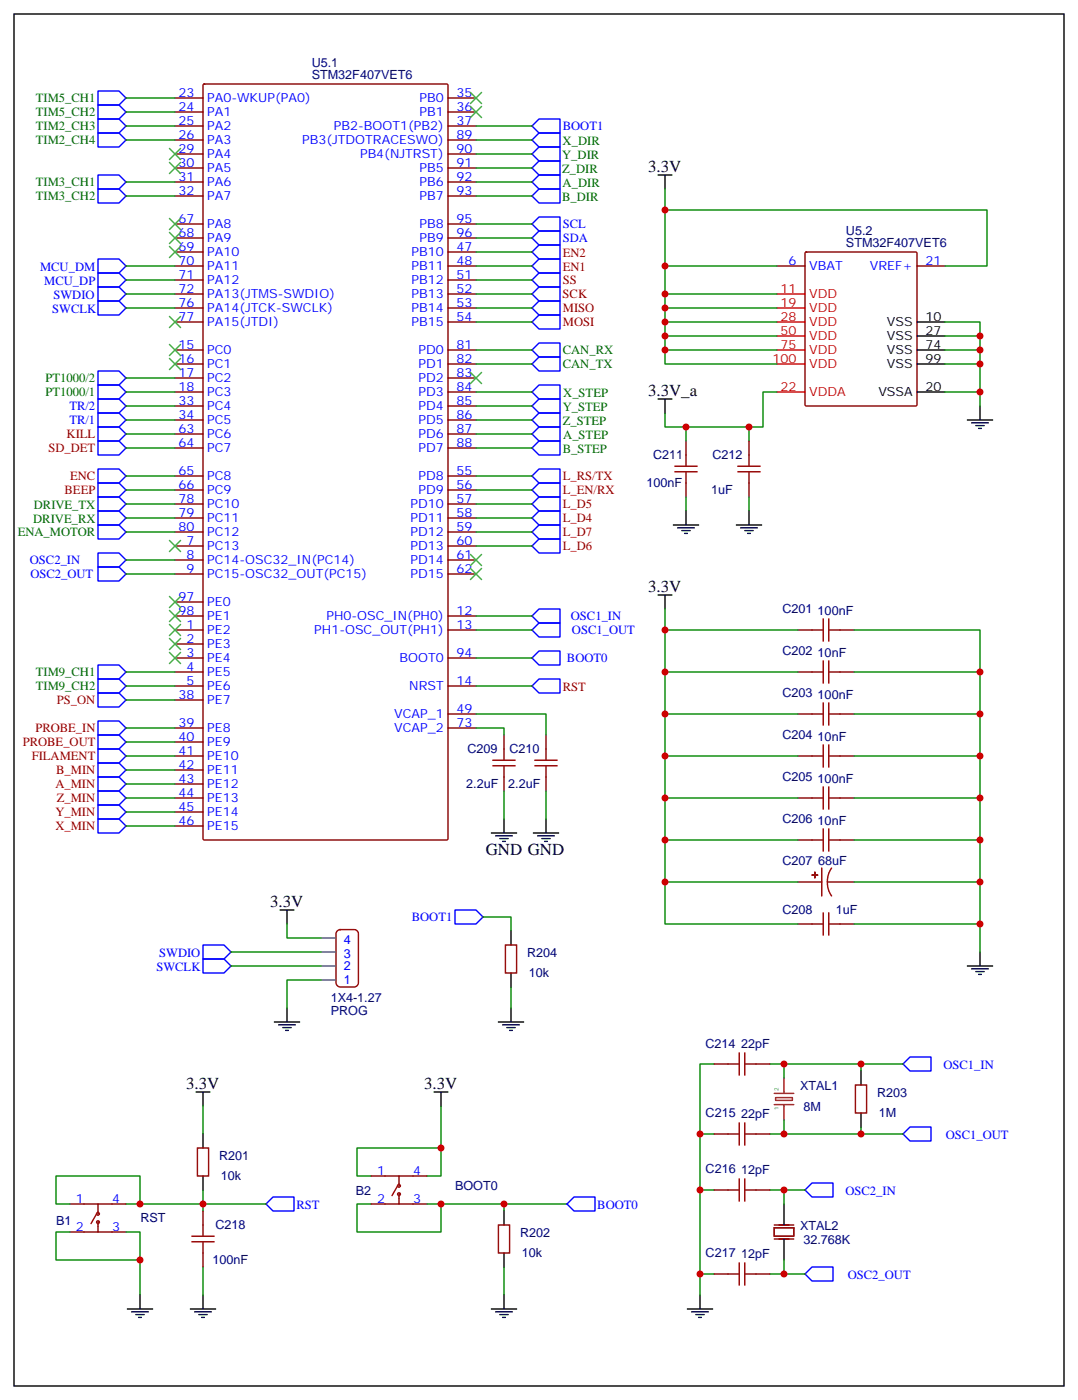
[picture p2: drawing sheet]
<svg xmlns="http://www.w3.org/2000/svg" width="272mm" height="353mm" viewBox="0 0 272 353" stroke-linecap="round" stroke-linejoin="round" font-family="sans-serif">
<g fill="none" stroke="#000" stroke-width=".35">
<path d="M3.5 3.5h264.6v345.7h-264.6zM165.8 44.1h3.5M167.6 44.1v3.5M231.1 81.1h7M231.1 98.8h7M231.1 84.7h7M231.1 88.2h7M231.1 91.7h7M165.8 100.5h3.5M167.6 100.5v3.6M243.8 105.8h6.3M244.8 106.5h4.3"/>
<path d="M245.9 107.2h2.1M246.6 108h.7M246.9 102.3v3.5M169.7 132.3h6.3M170.7 133h4.3M171.8 133.7h2.1M172.5 134.4h.7M172.9 128.8v3.5M185.6 132.3h6.3M186.6 133h4.3M187.7 133.7h2.1M188.4 134.4h.7"/>
<path d="M188.7 128.8v3.5M165.8 149.9h3.5M167.6 149.9v3.6M123.8 209.9h6.4M124.9 210.6h4.2M125.9 211.3h2.2M126.6 212h.8M127 206.4v3.5M134.4 209.9h6.4M135.5 210.6h4.2M136.5 211.3h2.1M137.2 212h.7"/>
<path d="M137.6 206.4v3.5M70.6 229.3h3.5M72.3 229.3v3.5M128.8 234.6v3.5M246.9 239.9v3.5M69.1 257.5h6.4M70.2 258.2h4.2M71.3 258.9h2.1M72 259.6h.7M72.3 254v3.5M125.6 257.5h6.3M126.6 258.2h4.3"/>
<path d="M127.7 258.9h2.1M128.4 259.6h.7M128.8 245.2v3.5M128.8 254v3.5M243.8 243.4h6.3M244.8 244.1h4.3M245.9 244.8h2.1M246.6 245.5h.7M49.4 275.2h3.5M51.2 275.2v3.5M109.4 275.2h3.5M111.1 275.2v3.5"/>
<path d="M217 269.9v3.5M51.2 285.8v3.5M51.2 296.3v3.6M217 280.5v3.5M127 305.2v3.5M127 315.7v3.6M197.6 303.4v5.3M197.6 312.2v5.3M32.1 329.8h6.4M33.2 330.6h4.2M34.2 331.3h2.1M34.9 332h.7"/>
<path d="M35.3 326.3v3.5M48 329.8h6.3M49 330.6h4.3M50.1 331.3h2.1M50.8 332h.7M51.2 326.3v3.5M123.8 329.8h6.4M124.9 330.6h4.2M125.9 331.3h2.2M126.6 332h.8M127 326.3v3.5M173.2 329.8h6.4"/>
<path d="M174.3 330.6h4.2M175.3 331.3h2.1M176 332h.7M176.4 326.3v3.5"/>
</g>
<g fill="none" stroke="#870000" stroke-width=".35">
<path d="M44.1 24.7h7.1M44.1 28.2h7.1M44.1 31.8h7.1M44.1 35.3h7.1M44.1 38.8h7.1M51.2 21.3l.3-.1h61l.3 .1 .1 190-.2 .3-61.2 .1-.3-.2zM112.9 24.7h7M112.9 28.2h7M112.9 31.8h7M112.9 35.3h7M112.9 38.8h7M44.1 42.3h7.1"/>
<path d="M44.1 45.9h7.1M44.1 49.4h7.1M44.1 56.4h7.1M44.1 60h7.1M112.9 42.3h7M112.9 45.9h7M112.9 49.4h7M112.9 56.4h7M112.9 60h7M44.1 63.5h7.1M44.1 67h7.1M44.1 70.6h7.1"/>
<path d="M44.1 74.1h7.1M44.1 77.6h7.1M112.9 63.5h7M112.9 67h7M112.9 70.6h7M112.9 74.1h7M112.9 77.6h7M195.8 67h7M202.9 63.7l.3-.2h27.5l.3 .2 .1 38.3-.2 .3h-27.7l-.3-.2zM231.1 67h7M44.1 81.1h7.1M44.1 88.2h7.1"/>
<path d="M44.1 91.7h7.1M44.1 95.2h7.1M44.1 98.8h7.1M112.9 81.1h7M112.9 88.2h7M112.9 91.7h7M112.9 95.2h7M112.9 98.8h7M44.1 102.3h7.1M44.1 105.8h7.1M44.1 119.9h7.1M44.1 109.4h7.1"/>
<path d="M44.1 112.9h7.1M112.9 102.3h7M112.9 105.8h7M112.9 119.9h7M112.9 109.4h7M112.9 112.9h7M172.9 111.1v3.6M185.9 118.9h5.7M185.9 117.5h5.7M188.7 111.1v6.4M188.7 118.9v6.3M44.1 137.6h7.1"/>
<path d="M44.1 123.5h7.1M44.1 127h7.1M44.1 130.5h7.1M44.1 134.1h7.1M112.9 137.6h7M112.9 123.5h7M112.9 127h7M112.9 130.5h7M112.9 134.1h7M172.9 121.7v3.5M44.1 141.1h7.1M44.1 144.6h7.1"/>
<path d="M44.1 158.8h7.1M44.1 151.7h7.1M44.1 155.2h7.1M112.9 141.1h7M112.9 144.6h7M112.9 158.8h7M112.9 155.2h7M201.1 158.8h3.5M211.7 158.8h3.5M44.1 162.3h7.1M44.1 165.8h7.1M44.1 169.3h7.1"/>
<path d="M44.1 172.9h7.1M44.1 176.4h7.1M112.9 165.8h7M112.9 172.9h7M112.9 179.9h7M201.1 169.3h3.5M201.1 179.9h3.5M211.7 169.3h3.5M211.7 179.9h3.5M44.1 183.4h7.1M44.1 187h7.1M44.1 190.5h7.1"/>
<path d="M44.1 194h7.1M44.1 197.6h7.1M112.9 183.4h7M124.2 193h5.6M124.2 191.6h5.6M127 185.2v6.4M127 193v6.3M134.8 193h5.6M134.8 191.6h5.6M137.6 185.2v6.4M137.6 193v6.3M201.1 190.5h3.5"/>
<path d="M211.7 190.5h3.5M44.1 201.1h7.1M44.1 204.6h7.1M44.1 208.1h7.1M201.1 201.1h3.5M201.1 211.7h3.5M207.1 218.7v7.1M209.5 218.7l-.8 1.7-.2 1.8M211.7 201.1h3.5M211.7 211.7h3.5M127.4 238.1h2.8v7.1h-2.8zM201.1 222.2h6"/>
<path d="M201.1 232.8h6.3M207.4 230v5.7M208.5 222.2l.2 1.9 .8 1.7M208.5 222.2h6.7M208.8 230v5.7M208.8 232.8h6.4M179.9 268.1h3.5M190.5 268.1h3.5M215.5 273.4h2.9v7.1h-2.9zM49.7 289.3h2.9v7h-2.9zM93.5 296.3h14.1M100.2 298.8l-1.4 2.5"/>
<path d="M100.5 296.3v2.5M179.9 285.8h3.5M179.9 299.9h3.5M190.5 285.8h3.5M190.5 299.9h3.5M17.6 303.4h14.1M17.6 310.4h14.1M24.3 305.9l-1.4 2.4M24.7 303.4v2.5M24.7 308v2.4M51.2 305.2v3.5M51.2 315.7v3.6"/>
<path d="M93.5 303.4h14.1M100.5 300.9v2.5M125.6 308.7h2.8v7h-2.8zM179.9 321h3.5M190.5 321h3.5"/>
<circle cx="100.5" cy="298.8" r=".35"/>
<circle cx="24.7" cy="305.9" r=".35"/>
<circle cx="24.7" cy="308" r=".35"/>
<circle cx="100.5" cy="300.9" r=".35"/>
</g>
<path d="M195.8 74.1h7M195.8 77.6h7M195.8 98.8h7M195.8 81.1h7M195.8 84.7h7M195.8 88.2h7M195.8 91.7h7" fill="none" stroke="#f00" stroke-width=".35"/>
<g fill="none" stroke="#008700" stroke-width=".35">
<path d="M31.7 35.3h12.4M31.7 31.8h12.4M31.7 24.7h12.4M31.7 28.2h12.4M119.9 35.3h14.2M119.9 38.8h14.2M119.9 31.8h14.2M31.7 45.9h12.4M31.7 49.4h12.4M119.9 42.3h14.2M119.9 45.9h14.2M119.9 49.4h14.2"/>
<path d="M119.9 56.4h14.2M119.9 60h14.2M167.6 47.6v44.1h28.2M167.6 52.9h81.1v14.1h-10.6M31.7 77.6h12.4M31.7 74.1h12.4M31.7 67h12.4M31.7 70.6h12.4M119.9 77.6h14.2M119.9 74.1h14.2M119.9 67h14.2M119.9 70.6h14.2"/>
<path d="M119.9 63.5h14.2M167.6 77.6h28.2M167.6 74.1h28.2M167.6 67h28.2M31.7 98.8h12.4M31.7 95.2h12.4M119.9 88.2h14.2M119.9 81.1h14.2M119.9 98.8h14.2M119.9 91.7h14.2M167.6 88.2h28.2M167.6 84.7h28.2"/>
<path d="M167.6 81.1h28.2M195.8 98.8h-3.5v8.8h-24.7v-3.5M238.1 98.8h8.8v3.5M238.1 91.7h8.8v7.1M238.1 88.2h8.8v3.5M238.1 84.7h8.8v3.5M238.1 81.1h8.8v3.6M31.7 102.3h12.4M31.7 105.8h12.4M31.7 109.4h12.4M31.7 112.9h12.4M31.7 119.9h12.4"/>
<path d="M119.9 102.3h14.2M119.9 105.8h14.2M119.9 109.4h14.2M119.9 112.9h14.2M119.9 119.9h14.2M172.9 107.6v3.5M188.7 107.6v3.5M31.7 127h12.4M31.7 130.5h12.4M31.7 134.1h12.4M31.7 123.5h12.4M119.9 127h14.2"/>
<path d="M119.9 130.5h14.2M119.9 134.1h14.2M119.9 123.5h14.2M119.9 137.6h14.2M172.9 125.2v3.6M188.7 125.2v3.6M31.7 141.1h12.4M31.7 144.6h12.4M119.9 158.8h14.2M119.9 155.2h14.2M167.6 153.5v5.3h33.5M167.6 158.8v52.9h33.5"/>
<path d="M215.2 158.8h31.7v81.1M31.7 169.3h12.4M31.7 172.9h12.4M31.7 176.4h12.4M119.9 179.9h17.7v5.3M119.9 165.8h14.2M119.9 172.9h14.2M167.6 179.9h33.5M167.6 169.3h33.5M215.2 179.9h31.7M215.2 169.3h31.7M31.7 190.5h12.4"/>
<path d="M31.7 183.4h12.4M31.7 187h12.4M31.7 194h12.4M31.7 197.6h12.4M119.9 183.4h7.1v1.8M127 199.3v7.1M137.6 199.3v7.1M167.6 190.5h33.5M215.2 190.5h31.7M31.7 201.1h12.4M31.7 204.6h12.4M31.7 208.1h12.4"/>
<path d="M167.6 211.7v10.5h33.5M167.6 201.1h33.5M215.2 201.1h31.7M215.2 211.7h31.7M58.2 239.9h22.9M72.3 232.8v3.6h8.8M121.7 231.1h7.1v3.5M167.6 222.2v10.6h33.5M215.2 222.2h31.7M215.2 232.8h31.7M58.2 243.4h22.9M81.1 246.9h-8.8v7.1"/>
<path d="M128.8 248.7v5.3M51.2 278.7v7.1M111.1 278.7v10.6M179.9 268.1h-3.5v52.9h3.5M194 268.1h33.5M197.6 268.1v3.5M217 268.1v1.8M51.2 299.9v3.5h-19.5M93.5 296.3h-3.5v-7h21.1v7h-3.5M176.4 299.9h3.5M176.4 285.8h3.5M194 299.9h3.6v3.5"/>
<path d="M197.6 282.2v3.6h-3.6M197.6 299.9h5.2M197.6 285.8h29.9M217 284v1.8M17.6 303.4h-3.5v-7.1h21.2v7.1M17.6 310.4h-3.5v7.1h21.2v-7.1h-3.6M35.3 317.5v8.8M51.2 319.3v7M67 303.4h-15.8v1.8M93.5 303.4h-3.5v7h21.1v-7M107.6 303.4h19.4v1.8M127 319.3v7"/>
<path d="M127 303.4h15.9M197.6 317.5v3.5h-3.6M176.4 321v5.3M197.6 321h5.2"/>
</g>
<g fill="none" stroke="#a10000" stroke-width=".35">
<path d="M170 118.9h5.7M170 117.5h5.7M172.9 114.7v2.8M172.9 118.9v2.8M204.6 158.8h2.8M207.4 155.9v5.7M208.8 158.8h2.9M208.8 155.9v5.7M204.6 169.3h2.8M204.6 179.9h2.8M207.4 166.5v5.7M207.4 177.1v5.6"/>
<path d="M208.8 166.5v5.7M208.8 177.1v5.6M208.8 169.3h2.9M208.8 179.9h2.9M204.6 190.5h2.8M207.4 187.7v5.6M207.4 198.3v5.6M208.8 187.7v5.6M208.8 198.3v5.6M208.8 190.5h2.9M204.6 201.1h2.8M204.6 211.7h2.8"/>
<path d="M207.4 208.8v5.7M208.8 208.8v5.7M208.8 201.1h2.9M208.8 211.7h2.9M183.4 268.1h2.9M186.3 265.3v5.6M187.7 268.1h2.8M187.7 265.3v5.6M183.4 285.8h2.9M183.4 299.9h2.9M186.3 282.9v5.7M186.3 297v5.7"/>
<path d="M187.7 282.9v5.7M187.7 297v5.7M187.7 285.8h2.8M187.7 299.9h2.8M48.3 312.9h5.7M48.3 311.5h5.7M51.2 308.7v2.8M51.2 312.9v2.8M186.3 318.2v5.7M187.7 318.2v5.7M183.4 321h2.9M187.7 321h2.8"/>
</g>
<g fill="none" stroke="#00f" stroke-width=".35">
<path d="M24.7 22.9h5.3l1.7 1.8-1.7 1.8h-5.3zM24.7 26.5h5.3l1.7 1.7-1.7 1.8h-5.3zM24.7 30h5.3l1.7 1.8-1.7 1.7h-5.3zM24.7 33.5h5.3l1.7 1.8-1.7 1.7h-5.3zM134.1 31.8l1.7-1.8h5.3v3.5h-5.3zM135.8 33.5h5.3v3.5h-5.3l-1.7-1.7zM135.8 37h5.3v3.6h-5.3l-1.7-1.8zM24.7 44.1h5.3l1.7 1.8-1.7 1.7h-5.3zM24.7 47.6h5.3l1.7 1.8-1.7 1.8h-5.3zM134.1 56.4l1.7-1.7h5.3v3.5h-5.3zM134.1 60l1.7-1.8h5.3v3.5h-5.3zM135.8 40.6h5.3v3.5h-5.3l-1.7-1.8z"/>
<path d="M135.8 44.1h5.3v3.5h-5.3l-1.7-1.7zM135.8 47.6h5.3v3.6h-5.3l-1.7-1.8zM24.7 75.8h5.3l1.7 1.8-1.7 1.8h-5.3zM24.7 72.3h5.3l1.7 1.8-1.7 1.7h-5.3zM24.7 65.3h5.3l1.7 1.7-1.7 1.8h-5.3zM24.7 68.8h5.3l1.7 1.8-1.7 1.7h-5.3zM134.1 63.5l1.7-1.8h5.3v3.6h-5.3zM134.1 67l1.7-1.7h5.3v3.5h-5.3zM135.8 79.4h5.3v3.5h-5.3l-1.7-1.8zM135.8 75.8h5.3v3.6h-5.3l-1.7-1.8zM135.8 72.3h5.3v3.5h-5.3l-1.7-1.7zM135.8 68.8h5.3v3.5h-5.3l-1.7-1.7z"/>
<path d="M24.7 93.5h5.3l1.7 1.7-1.7 1.8h-5.3zM24.7 97h5.3l1.7 1.8-1.7 1.7h-5.3zM134.1 98.8l1.7-1.8h5.3v3.5h-5.3zM134.1 88.2l1.7-1.8h5.3v3.6h-5.3zM134.1 91.7l1.7-1.7h5.3v3.5h-5.3zM24.7 100.5h5.3l1.7 1.8-1.7 1.8h-5.3zM24.7 104.1h5.3l1.7 1.7-1.7 1.8h-5.3zM24.7 118.2h5.3l1.7 1.7-1.7 1.8h-5.3zM24.7 111.1h5.3l1.7 1.8-1.7 1.8h-5.3zM24.7 107.6h5.3l1.7 1.8-1.7 1.7h-5.3zM134.1 102.3l1.7-1.8h5.3v3.6h-5.3zM134.1 105.8l1.7-1.7h5.3v3.5h-5.3z"/>
<path d="M134.1 109.4l1.7-1.8h5.3v3.5h-5.3zM134.1 112.9l1.7-1.8h5.3v3.6h-5.3zM134.1 119.9l1.7-1.7h5.3v3.5h-5.3zM24.7 139.3h5.3l1.7 1.8-1.7 1.8h-5.3zM24.7 125.2h5.3l1.7 1.8-1.7 1.8h-5.3zM24.7 128.8h5.3l1.7 1.7-1.7 1.8h-5.3zM24.7 132.3h5.3l1.7 1.8-1.7 1.7h-5.3zM24.7 121.7h5.3l1.7 1.8-1.7 1.7h-5.3zM134.1 123.5l1.7-1.8h5.3v3.5h-5.3zM134.1 137.6l1.7-1.8h5.3v3.5h-5.3zM134.1 134.1l1.7-1.8h5.3v3.5h-5.3zM134.1 130.5l1.7-1.7h5.3v3.5h-5.3z"/>
<path d="M134.1 127l1.7-1.8h5.3v3.6h-5.3zM24.7 142.9h5.3l1.7 1.7-1.7 1.8h-5.3zM135.8 153.5h5.3v3.5h-5.3l-1.7-1.8zM135.8 157h5.3v3.5h-5.3l-1.7-1.7zM24.7 167.6h5.3l1.7 1.7-1.7 1.8h-5.3zM24.7 171.1h5.3l1.7 1.8-1.7 1.7h-5.3zM24.7 174.6h5.3l1.7 1.8-1.7 1.8h-5.3zM134.1 165.8l1.7-1.8h5.3v3.6h-5.3zM134.1 172.9l1.7-1.8h5.3v3.5h-5.3zM24.7 181.7h5.3l1.7 1.7-1.7 1.8h-5.3zM24.7 185.2h5.3l1.7 1.8-1.7 1.7h-5.3zM24.7 188.7h5.3l1.7 1.8-1.7 1.8h-5.3z"/>
<path d="M24.7 192.3h5.3l1.7 1.7-1.7 1.8h-5.3zM24.7 195.8h5.3l1.7 1.8-1.7 1.7h-5.3zM24.7 199.3h5.3l1.7 1.8-1.7 1.7h-5.3zM24.7 202.8h5.3l1.7 1.8-1.7 1.8h-5.3zM24.7 206.4h5.3l1.7 1.7-1.7 1.8h-5.3zM51.2 238.1h5.2l1.8 1.8-1.8 1.8h-5.2zM114.7 229.3h5.2l1.8 1.8-1.8 1.7h-5.2zM51.2 241.7h5.2l1.8 1.7-1.8 1.8h-5.2zM227.5 268.1l1.8-1.8h5.3v3.6h-5.3zM202.8 299.9l1.8-1.8h5.3v3.5h-5.3zM229.3 284h5.3v3.5h-5.3l-1.8-1.7zM68.8 301.6h5.3v3.6h-5.3l-1.8-1.8z"/>
<path d="M142.9 303.4l1.7-1.8h5.3v3.6h-5.3zM204.6 319.3h5.3v3.5h-5.3l-1.8-1.8z"/>
</g>
<g fill="#870000" stroke="#870000" stroke-width=".35">
<path d="M204.6 220.5h1.4z"/>
<path d="M205.3 219.8l.1 1.4z"/>
</g>
<path d="M195.1 275.5h4.9M195.1 278.3h4.9M195.4 276.6h4.3v.7h-4.3zM197.6 271.6v3.9M197.6 278.3v3.9" fill="none" stroke="#8c2424" stroke-width=".35"/>
<path d="M195.1 309.4h4.9v2.1h-4.9zM195.1 312.2h4.9M195.1 308.7h4.9" fill="none" stroke="#871200" stroke-width=".35"/>
<path d="M84.9 234.7l.8-.5h3.6a1.06 1.06 0 0 1 1 1.1v12.4a1.13 1.13 0 0 1-1 1h-3.6a1.13 1.13 0 0 1-1-1v-12.4z" fill="none" stroke="#900" stroke-width=".35"/>
<path d="M81.1 239.9h3.6M81.1 236.4h3.6M81.1 246.9h3.6M81.1 243.4h3.6" fill="none" stroke="#666" stroke-width=".35"/>
<g fill="none" stroke="#3c3" stroke-width=".35">
<path d="M42.7 37.4l2.8 2.8M45.5 37.4l-2.8 2.8M118.5 23.3l2.9 2.8M118.5 26.8l2.9 2.8M121.4 23.3l-2.9 2.8M121.4 26.8l-2.9 2.8M42.7 40.9l2.8 2.8M42.7 55l2.8 2.9M42.7 58.6l2.8 2.8M45.5 40.9l-2.8 2.8M45.5 55l-2.8 2.9M45.5 58.6l-2.8 2.8"/>
<path d="M42.7 62.1l2.8 2.8M42.7 79.7l2.8 2.9M45.5 62.1l-2.8 2.8M45.5 79.7l-2.8 2.9M42.7 86.8l2.8 2.8M42.7 90.3l2.8 2.8M45.5 86.8l-2.8 2.8M45.5 90.3l-2.8 2.8M118.5 93.8l2.9 2.9M121.4 93.8l-2.9 2.9M42.7 136.2l2.8 2.8M45.5 136.2l-2.8 2.8"/>
<path d="M118.5 139.7l2.9 2.8M121.4 139.7l-2.9 2.8M42.7 150.3l2.8 2.8M42.7 153.8l2.8 2.8M42.7 157.3l2.8 2.9M45.5 150.3l-2.8 2.8M45.5 153.8l-2.8 2.8M45.5 157.3l-2.8 2.9M118.5 143.2l2.9 2.9M121.4 143.2l-2.9 2.9M42.7 160.9l2.8 2.8M42.7 164.4l2.8 2.8"/>
<path d="M45.5 160.9l-2.8 2.8M45.5 164.4l-2.8 2.8"/>
</g>
<g fill="#c00">
<circle cx="246.9" cy="98.8" r=".88"/>
<circle cx="246.9" cy="91.7" r=".88"/>
<circle cx="246.9" cy="88.2" r=".88"/>
<circle cx="246.9" cy="84.7" r=".88"/>
<circle cx="167.6" cy="158.7" r=".88"/>
<circle cx="167.6" cy="201.1" r=".88"/>
<circle cx="167.6" cy="190.5" r=".88"/>
<circle cx="167.6" cy="179.9" r=".88"/>
<circle cx="167.6" cy="169.3" r=".88"/>
<circle cx="246.9" cy="169.3" r=".88"/>
<circle cx="246.9" cy="179.9" r=".88"/>
<circle cx="246.9" cy="190.5" r=".88"/>
<circle cx="246.9" cy="201.1" r=".88"/>
<circle cx="246.9" cy="211.7" r=".88"/>
<circle cx="35.3" cy="317.5" r=".88"/>
<circle cx="111.1" cy="289.3" r=".88"/>
<circle cx="111.1" cy="303.4" r=".88"/>
<circle cx="127" cy="303.4" r=".88"/>
<circle cx="51.2" cy="303.4" r=".88"/>
<circle cx="35.3" cy="303.4" r=".88"/>
<circle cx="246.9" cy="222.2" r=".88"/>
<circle cx="167.6" cy="211.7" r=".88"/>
<circle cx="176.4" cy="299.9" r=".88"/>
<circle cx="176.4" cy="285.7" r=".88"/>
<circle cx="176.4" cy="321" r=".88"/>
<circle cx="197.6" cy="285.7" r=".88"/>
<circle cx="197.6" cy="299.9" r=".88"/>
<circle cx="197.6" cy="321" r=".88"/>
<circle cx="217" cy="268.1" r=".88"/>
<circle cx="217" cy="285.7" r=".88"/>
<circle cx="197.6" cy="268.1" r=".88"/>
<circle cx="167.6" cy="88.2" r=".88"/>
<circle cx="167.6" cy="84.7" r=".88"/>
<circle cx="167.6" cy="81.1" r=".88"/>
<circle cx="167.6" cy="77.6" r=".88"/>
<circle cx="167.6" cy="74.1" r=".88"/>
<circle cx="167.6" cy="67" r=".88"/>
<circle cx="167.6" cy="52.9" r=".88"/>
<circle cx="167.6" cy="222.2" r=".88"/>
<circle cx="246.9" cy="232.8" r=".88"/>
<circle cx="172.9" cy="107.6" r=".88"/>
<circle cx="188.7" cy="107.6" r=".88"/>
</g>
<g font-size="4.2">
<text x="163.3" y="43.4">3.3V</text>
<text x="163.3" y="99.8">3.3V_a</text>
<text x="163.3" y="149.2">3.3V</text>
<text x="122.4" y="215.5">GND GND</text>
<text x="68.1" y="228.6">3.3V</text>
<text x="46.9" y="274.5">3.3V</text>
<text x="106.9" y="274.5">3.3V</text>
</g>
<g font-size="3.2" fill="#000080">
<text x="78.5" y="16.8">U5.1</text>
<text x="78.5" y="20">STM32F407VET6</text>
<text x="213.2" y="59.2">U5.2</text>
<text x="213.2" y="62.3">STM32F407VET6</text>
<text x="164.5" y="115.8">C211</text>
<text x="179.5" y="115.8">C212</text>
<text x="162.9" y="122.8">100nF</text>
<text x="179.2" y="124.6">1uF</text>
<text x="197.1" y="154.6">C201</text>
<text x="206" y="154.9">100nF</text>
<text x="197.1" y="165.2">C202</text>
<text x="206" y="165.5">10nF</text>
<text x="197.1" y="175.7">C203</text>
<text x="206" y="176">100nF</text>
<text x="117.8" y="189.9">C209</text>
<text x="128.4" y="189.9">C210</text>
<text x="197.1" y="186.3">C204</text>
<text x="206" y="186.6">10nF</text>
<text x="197.1" y="196.9">C205</text>
<text x="206" y="197.2">100nF</text>
<text x="117.5" y="198.7">2.2uF</text>
<text x="128.1" y="198.7">2.2uF</text>
<text x="197.1" y="207.5">C206</text>
<text x="206" y="207.8">10nF</text>
<text x="197.1" y="218.1">C207</text>
<text x="206.1" y="218.1">68uF</text>
<text x="197.1" y="230.4">C208</text>
<text x="210.6" y="230.4">1uF</text>
<text x="132.8" y="241">R204</text>
<text x="133.2" y="246.3">10k</text>
<text x="83.3" y="252.5">1X4-1.27</text>
<text x="83.3" y="255.6">PROG</text>
<text x="177.7" y="264">C214</text>
<text x="186.7" y="264">22pF</text>
<text x="201.6" y="274.6">XTAL1</text>
<text x="177.8" y="281.6">C215</text>
<text x="186.7" y="281.6">22pF</text>
<text x="202.5" y="279.8">8M</text>
<text x="221" y="276.3">R203</text>
<text x="221.4" y="281.6">1M</text>
<text x="55.2" y="292.2">R201</text>
<text x="55.6" y="297.5">10k</text>
<text x="114.7" y="299.9">BOOT0</text>
<text x="177.8" y="295.7">C216</text>
<text x="186.7" y="295.7">12pF</text>
<text x="89.6" y="301.1">B2</text>
<text x="14.1" y="308.7">B1</text>
<text x="35.4" y="308">RST</text>
<text x="54.3" y="309.8">C218</text>
<text x="131" y="311.6">R202</text>
<text x="201.6" y="309.8">XTAL2</text>
<text x="131.5" y="316.9">10k</text>
<text x="177.8" y="316.9">C217</text>
<text x="186.7" y="316.9">12pF</text>
<text x="202.4" y="313.4">32.768K</text>
<text x="53.5" y="318.6">100nF</text>
</g>
<g font-size="3.2" fill="#060">
<text x="9" y="25.8">TIM5_CH1</text>
<text x="9" y="29.3">TIM5_CH2</text>
<text x="9" y="32.8">TIM2_CH3</text>
<text x="9" y="36.4">TIM2_CH4</text>
<text x="141.7" y="39.9">Y_DIR</text>
<text x="141.8" y="36.4">X_DIR</text>
<text x="9" y="47">TIM3_CH1</text>
<text x="141.7" y="43.5">Z_DIR</text>
<text x="141.8" y="47">A_DIR</text>
<text x="9" y="50.5">TIM3_CH2</text>
<text x="141.7" y="50.5">B_DIR</text>
<text x="141.8" y="89.3">CAN_RX</text>
<text x="141.8" y="92.8">CAN_TX</text>
<text x="11.5" y="96.3">PT1000/2</text>
<text x="11.5" y="99.8">PT1000/1</text>
<text x="141.9" y="99.9">X_STEP</text>
<text x="141.8" y="103.4">Y_STEP</text>
<text x="141.8" y="107">Z_STEP</text>
<text x="141.9" y="110.5">A_STEP</text>
<text x="141.8" y="114">B_STEP</text>
<text x="8.4" y="131.8">DRIVE_RX</text>
<text x="8.5" y="128.3">DRIVE_TX</text>
<text x="4.5" y="135.2">ENA_MOTOR</text>
<text x="9" y="170.4">TIM9_CH1</text>
<text x="9" y="174">TIM9_CH2</text>
</g>
<g font-size="3.2" fill="#00f">
<text x="45" y="24.3">23</text>
<text x="45" y="27.9">24</text>
<text x="52.2" y="25.8">PA0-WKUP(PA0)</text>
<text x="52.2" y="29.3">PA1</text>
<text x="105.7" y="25.8">PB0</text>
<text x="105.7" y="29.3">PB1</text>
<text x="115" y="24.3">35</text>
<text x="115" y="27.9">36</text>
<text x="45" y="31.4">25</text>
<text x="45" y="34.9">26</text>
<text x="52.2" y="32.8">PA2</text>
<text x="84.2" y="32.8">PB2-BOOT1(PB2)</text>
<text x="115" y="34.9">89</text>
<text x="115" y="31.4">37</text>
<text x="141.8" y="32.8">BOOT1</text>
<text x="45" y="38.5">29</text>
<text x="45" y="42">30</text>
<text x="52.2" y="36.3">PA3</text>
<text x="52.2" y="39.9">PA4</text>
<text x="76.1" y="36.3">PB3(JTDOTRACESWO)</text>
<text x="90.7" y="39.9">PB4(NJTRST)</text>
<text x="115" y="38.5">90</text>
<text x="115" y="42">91</text>
<text x="45" y="45.5">31</text>
<text x="52.2" y="43.4">PA5</text>
<text x="52.2" y="46.9">PA6</text>
<text x="105.7" y="43.4">PB5</text>
<text x="105.7" y="46.9">PB6</text>
<text x="115" y="45.5">92</text>
<text x="45" y="49">32</text>
<text x="52.2" y="50.4">PA7</text>
<text x="105.7" y="50.4">PB7</text>
<text x="115" y="49">93</text>
<text x="45" y="56.1">67</text>
<text x="45" y="59.6">68</text>
<text x="52.2" y="57.5">PA8</text>
<text x="105.7" y="57.5">PB8</text>
<text x="115" y="56.1">95</text>
<text x="115" y="59.6">96</text>
<text x="141.8" y="57.5">SCL</text>
<text x="45" y="63.1">69</text>
<text x="52.2" y="61">PA9</text>
<text x="52.2" y="64.6">PA10</text>
<text x="103.7" y="64.6">PB10</text>
<text x="105.7" y="61">PB9</text>
<text x="115" y="63.1">47</text>
<text x="141.8" y="61">SDA</text>
<text x="10.1" y="68.3">MCU_DM</text>
<text x="11.2" y="71.8">MCU_DP</text>
<text x="45" y="66.7">70</text>
<text x="45" y="70.2">71</text>
<text x="52.2" y="68.1">PA11</text>
<text x="52.2" y="71.6">PA12</text>
<text x="103.7" y="68.1">PB11</text>
<text x="103.7" y="71.6">PB12</text>
<text x="115" y="66.7">48</text>
<text x="115" y="70.2">51</text>
<text x="198.7" y="66.7">6</text>
<text x="203.9" y="68.1">VBAT</text>
<text x="219.2" y="68.1">VREF+</text>
<text x="233.2" y="66.7">21</text>
<text x="13.5" y="75.3">SWDIO</text>
<text x="45" y="73.7">72</text>
<text x="45" y="77.3">76</text>
<text x="52.2" y="75.1">PA13(JTMS-SWDIO)</text>
<text x="103.7" y="75.1">PB13</text>
<text x="115" y="73.7">52</text>
<text x="115" y="77.3">53</text>
<text x="13.1" y="78.9">SWCLK</text>
<text x="45" y="80.8">77</text>
<text x="52.2" y="78.7">PA14(JTCK-SWCLK)</text>
<text x="52.2" y="82.2">PA15(JTDI)</text>
<text x="103.7" y="78.7">PB14</text>
<text x="103.7" y="82.2">PB15</text>
<text x="115" y="80.8">54</text>
<text x="45" y="87.8">15</text>
<text x="52.2" y="89.3">PC0</text>
<text x="105.5" y="89.3">PD0</text>
<text x="115" y="87.8">81</text>
<text x="45" y="91.4">16</text>
<text x="45" y="94.9">17</text>
<text x="52.2" y="92.8">PC1</text>
<text x="105.5" y="92.8">PD1</text>
<text x="115" y="91.4">82</text>
<text x="115" y="94.9">83</text>
<text x="45" y="98.4">18</text>
<text x="45" y="102">33</text>
<text x="52.2" y="96.3">PC2</text>
<text x="52.2" y="99.8">PC3</text>
<text x="105.5" y="96.3">PD2</text>
<text x="105.5" y="99.8">PD3</text>
<text x="115" y="98.4">84</text>
<text x="115" y="102">85</text>
<text x="17.5" y="103.4">TR/2</text>
<text x="17.5" y="106.9">TR/1</text>
<text x="45" y="105.5">34</text>
<text x="52.2" y="103.4">PC4</text>
<text x="52.2" y="106.9">PC5</text>
<text x="105.5" y="103.4">PD4</text>
<text x="105.5" y="106.9">PD5</text>
<text x="115" y="105.5">86</text>
<text x="45" y="109">63</text>
<text x="45" y="112.5">64</text>
<text x="52.2" y="110.4">PC6</text>
<text x="52.2" y="113.9">PC7</text>
<text x="105.5" y="110.4">PD6</text>
<text x="105.5" y="113.9">PD7</text>
<text x="115" y="109">87</text>
<text x="115" y="112.5">88</text>
<text x="45" y="119.6">65</text>
<text x="115" y="119.6">55</text>
<text x="45" y="123.1">66</text>
<text x="52.2" y="121">PC8</text>
<text x="52.2" y="124.5">PC9</text>
<text x="105.5" y="121">PD8</text>
<text x="105.5" y="124.5">PD9</text>
<text x="115" y="123.1">56</text>
<text x="45" y="126.6">78</text>
<text x="45" y="130.2">79</text>
<text x="52.2" y="128.1">PC10</text>
<text x="52.2" y="131.6">PC11</text>
<text x="103.4" y="128.1">PD10</text>
<text x="103.4" y="131.6">PD11</text>
<text x="115" y="126.6">57</text>
<text x="115" y="130.2">58</text>
<text x="45" y="133.7">80</text>
<text x="47" y="137.2">7</text>
<text x="52.2" y="135.1">PC12</text>
<text x="103.4" y="135.1">PD12</text>
<text x="115" y="133.7">59</text>
<text x="115" y="137.2">60</text>
<text x="7.5" y="142.2">OSC2_IN</text>
<text x="47" y="140.8">8</text>
<text x="52.2" y="138.6">PC13</text>
<text x="52.2" y="142.2">PC14-OSC32_IN(PC14)</text>
<text x="103.4" y="138.6">PD13</text>
<text x="103.4" y="142.2">PD14</text>
<text x="115" y="140.8">61</text>
<text x="7.6" y="145.7">OSC2_OUT</text>
<text x="47" y="144.3">9</text>
<text x="52.2" y="145.7">PC15-OSC32_OUT(PC15)</text>
<text x="103.4" y="145.7">PD15</text>
<text x="115" y="144.3">62</text>
<text x="45" y="151.3">97</text>
<text x="45" y="154.9">98</text>
<text x="52.2" y="152.8">PE0</text>
<text x="115" y="154.9">12</text>
<text x="47" y="158.4">1</text>
<text x="47" y="161.9">2</text>
<text x="52.2" y="159.8">PE2</text>
<text x="52.2" y="156.3">PE1</text>
<text x="79.2" y="159.8">PH1-OSC_OUT(PH1)</text>
<text x="82.3" y="156.3">PH0-OSC_IN(PH0)</text>
<text x="115" y="158.4">13</text>
<text x="143.8" y="156.4">OSC1_IN</text>
<text x="144.1" y="159.9">OSC1_OUT</text>
<text x="47" y="165.5">3</text>
<text x="52.2" y="163.3">PE3</text>
<text x="52.2" y="166.9">PE4</text>
<text x="100.7" y="166.9">BOOT0</text>
<text x="115" y="165.5">94</text>
<text x="142.9" y="166.9">BOOT0</text>
<text x="47" y="169">4</text>
<text x="47" y="172.5">5</text>
<text x="52.2" y="170.4">PE5</text>
<text x="52.2" y="173.9">PE6</text>
<text x="103.1" y="173.9">NRST</text>
<text x="115" y="172.5">14</text>
<text x="45" y="176">38</text>
<text x="52.2" y="177.4">PE7</text>
<text x="115" y="179.6">49</text>
<text x="45" y="183.1">39</text>
<text x="52.2" y="184.5">PE8</text>
<text x="99.3" y="181">VCAP_1</text>
<text x="99.3" y="184.5">VCAP_2</text>
<text x="115" y="183.1">73</text>
<text x="45" y="186.6">40</text>
<text x="45" y="190.1">41</text>
<text x="52.2" y="188">PE9</text>
<text x="52.2" y="191.6">PE10</text>
<text x="45" y="193.7">42</text>
<text x="45" y="197.2">43</text>
<text x="52.2" y="195.1">PE11</text>
<text x="45" y="200.7">44</text>
<text x="52.2" y="198.6">PE12</text>
<text x="52.2" y="202.1">PE13</text>
<text x="45" y="204.3">45</text>
<text x="45" y="207.8">46</text>
<text x="52.2" y="205.7">PE14</text>
<text x="52.2" y="209.2">PE15</text>
<text x="103.8" y="232.2">BOOT1</text>
<text x="86.6" y="237.8">4</text>
<text x="39.4" y="244.6">SWCLK</text>
<text x="40.1" y="241.2">SWDIO</text>
<text x="86.6" y="244.5">2</text>
<text x="86.6" y="241.3">3</text>
<text x="86.6" y="248">1</text>
<text x="237.7" y="269.4">OSC1_IN</text>
<text x="238.3" y="287">OSC1_OUT</text>
<text x="95" y="296">1</text>
<text x="104.1" y="296">4</text>
<text x="19.1" y="303">1</text>
<text x="28.2" y="303">4</text>
<text x="74.7" y="304.7">RST</text>
<text x="95" y="303">2</text>
<text x="104.1" y="303">3</text>
<text x="150.5" y="304.7">BOOT0</text>
<text x="213" y="301.1">OSC2_IN</text>
<text x="19.1" y="310.1">2</text>
<text x="28.2" y="310.1">3</text>
<text x="213.6" y="322.3">OSC2_OUT</text>
</g>
<g font-size="3.2" fill="#900">
<text x="141.8" y="64.7">EN2</text>
<text x="141.8" y="71.6">SS</text>
<text x="141.8" y="68.2">EN1</text>
<text x="141.8" y="75.2">SCK</text>
<text x="141.8" y="82.1">MOSI</text>
<text x="141.8" y="78.7">MISO</text>
<text x="12.2" y="114">SD_DET</text>
<text x="16.8" y="110.5">KILL</text>
<text x="16.3" y="124.6">BEEP</text>
<text x="17.7" y="121">ENC</text>
<text x="141.8" y="124.5">L_EN/RX</text>
<text x="141.8" y="121">L_RS/TX</text>
<text x="141.8" y="131.6">L_D4</text>
<text x="141.8" y="128.1">L_D5</text>
<text x="141.8" y="135.1">L_D7</text>
<text x="141.8" y="138.7">L_D6</text>
<text x="14.3" y="177.5">PS_ON</text>
<text x="141.8" y="174">RST</text>
<text x="8.9" y="184.5">PROBE_IN</text>
<text x="5.7" y="188.1">PROBE_OUT</text>
<text x="8" y="191.6">FILAMENT</text>
<text x="14.1" y="195.1">B_MIN</text>
<text x="14" y="198.7">A_MIN</text>
<text x="14.3" y="202.2">Z_MIN</text>
<text x="14" y="205.7">Y_MIN</text>
<text x="14" y="209.2">X_MIN</text>
</g>
<g font-size="3.2" fill="#f00">
<text x="196.7" y="73.7">11</text>
<text x="196.7" y="77.3">19</text>
<text x="203.9" y="75.1">VDD</text>
<text x="196.7" y="80.8">28</text>
<text x="203.9" y="78.7">VDD</text>
<text x="203.9" y="82.2">VDD</text>
<text x="196.7" y="84.3">50</text>
<text x="196.7" y="87.8">75</text>
<text x="203.9" y="85.7">VDD</text>
<text x="203.9" y="89.3">VDD</text>
<text x="194.7" y="91.4">100</text>
<text x="203.9" y="92.8">VDD</text>
<text x="196.7" y="98.4">22</text>
<text x="203.9" y="99.8">VDDA</text>
</g>
<g font-size="3.2">
<text x="223.5" y="82.2">VSS</text>
<text x="233.2" y="80.8">10</text>
<text x="223.5" y="85.7">VSS</text>
<text x="223.5" y="89.3">VSS</text>
<text x="233.2" y="84.3">27</text>
<text x="233.2" y="87.8">74</text>
<text x="223.5" y="92.8">VSS</text>
<text x="233.2" y="91.4">99</text>
<text x="221.3" y="99.8">VSSA</text>
<text x="233.2" y="98.4">20</text>
</g>
<g font-size="1.4" fill="#238d23">
<text x="196.1" y="274.8" transform="rotate(-90 196.1 274.8)">2</text>
<text x="196.1" y="279.8" transform="rotate(-90 196.1 279.8)">1</text>
</g>
</svg>
